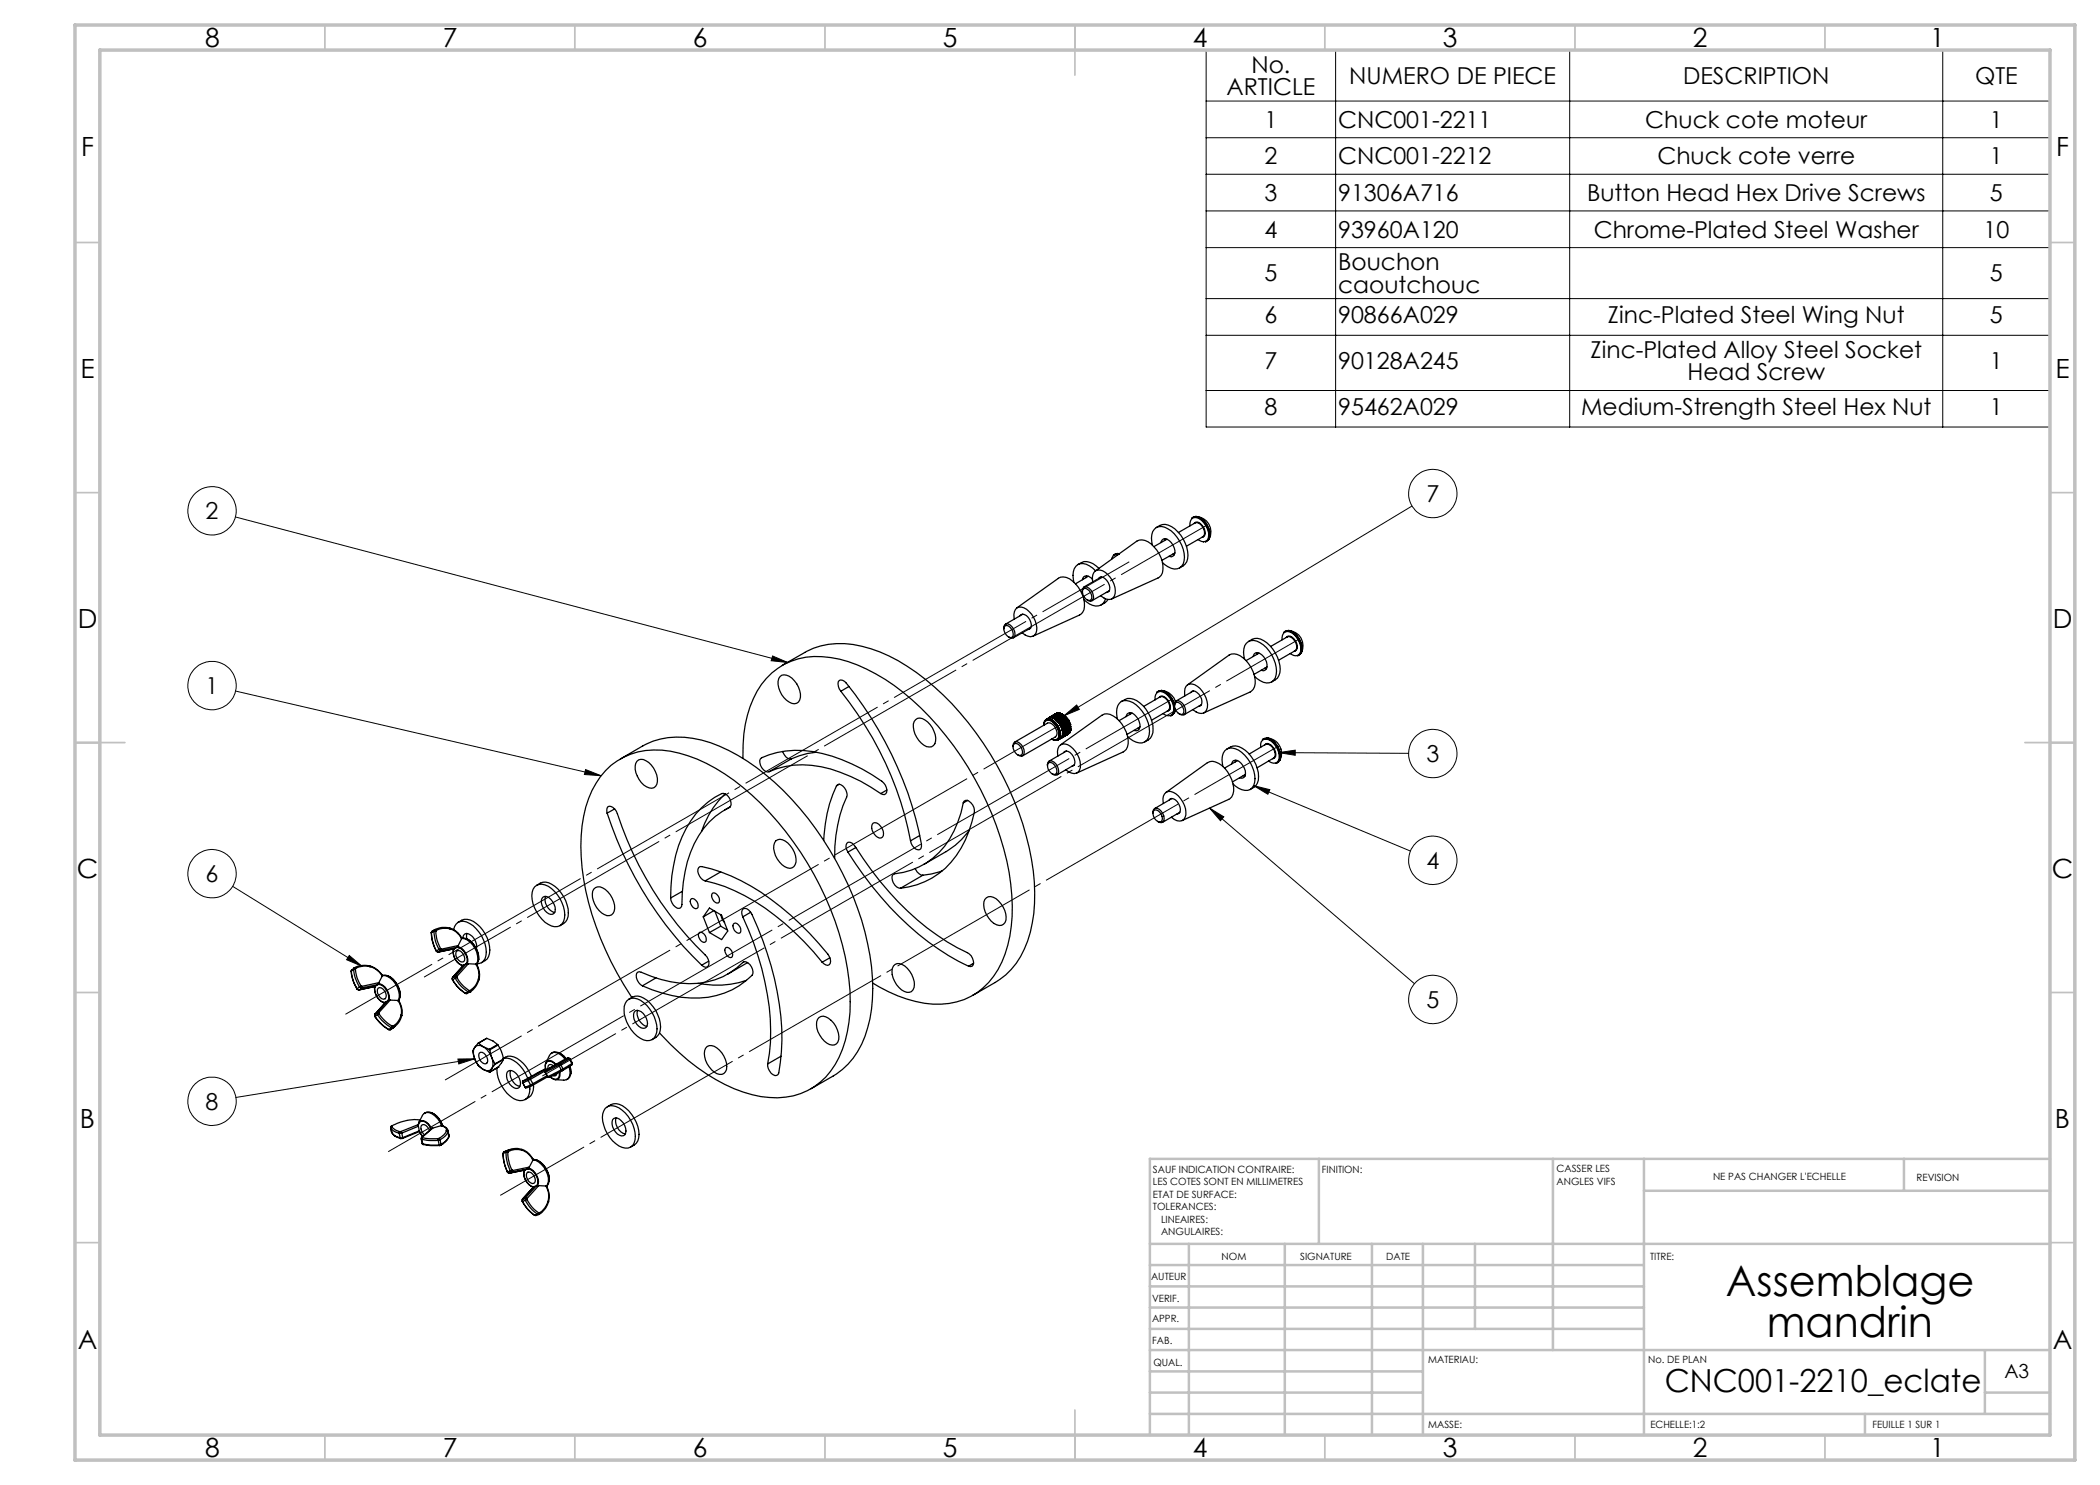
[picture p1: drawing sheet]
<svg xmlns="http://www.w3.org/2000/svg" width="420mm" height="297mm" viewBox="0 0 420 297" stroke-linecap="round" stroke-linejoin="round" font-family="sans-serif">
<g fill="none" stroke="#000" stroke-width=".25">
<path d="M215.5 112.9a2.71 2.71 0 0 1 3.8 .3l.5 .5M216.5 118.4v-.3a.69 .69 0 0 1 1-.7 2.14 2.14 0 0 1 1.1 2.5 .77 .77 0 0 1-1.2 .1M216.6 117.9a.81 .81 0 0 1 1.2 .2 1.53 1.53 0 0 1 .3 1.9 1.02 1.02 0 0 1-1.2-.6 1.54 1.54 0 0 1-.3-1.5zM216.8 119.4l-.1 .1M217.3 115.2l-.1 .3M217.7 115.2l-2.6 1.6M218.5 115.8a1.09 1.09 0 0 0-1-.6 1.09 1.09 0 0 0-1 .5v.3M218.5 116.4a1.81 1.81 0 0 1 1-2.4 3.4 3.4 0 0 1 3 2.1 3.1 3.1 0 0 1 .1 3.5 1.88 1.88 0 0 1-2.5-.5M219.1 114.2l8.3-6a2.81 2.81 0 0 1 3.4 1.2 5.2 5.2 0 0 1 1.4 5.7l-.6 .5-9.3 4.2M219.1 114.2a3.1 3.1 0 0 0-3.6-1.3 3.2 3.2 0 0 0-.7 3.5M219.7 115.7l.2-.2a1.76 1.76 0 0 1 2 1.5 .96 .96 0 0 1-.6 1.5M220.3 115.4l-3.5 2"/>
<path d="M221.1 119.8a1.95 1.95 0 0 1-3.2 1l-1.1-.9M221.6 119.9l-.7 .7-.7 .4M221.9 118.1l-3.5 2.1M223.1 110.8h.7M223.5 110.7h.4M223.6 110.9a1.01 1.01 0 0 0-1.3 1M223.8 110.8a1.2 1.2 0 0 0-1.1 .3l.3-.2h.7M230.5 109a3.1 3.1 0 0 1 .7-3.5 3.2 3.2 0 0 1 3.6 1.2 6.3 6.3 0 0 1 1.8 6.1 1.99 1.99 0 0 1-3 .5l-1.1-.8M231.2 105.5a2.66 2.66 0 0 1 3.7 .3 7.2 7.2 0 0 1 2.6 6 2.41 2.41 0 0 1-1.6 1.8M232.2 108.5a.9 .9 0 0 1 .7-.8 .9 .9 0 0 1 1 .5 2.66 2.66 0 0 1 .9 2.8 .75 .75 0 0 1-1 .3M233 107.7l-.1 .4M233.4 107.8l-2.6 1.5"/>
<path d="M234.5 110.8l.4 .1M235 110.6l-2.6 1.5M235.7 106.5l3.3-1.9a1.71 1.71 0 0 1 1.9 1.6 .93 .93 0 0 1-.3 1.1l-3.3 2M238 105.2a1.24 1.24 0 0 1 .5-1.5 1.24 1.24 0 0 1 1.5 .1 3.5 3.5 0 0 1 1.4 4.3 1.32 1.32 0 0 1-1.8-.2M238.5 103.5a1.3 1.3 0 0 1 1.6 .1 3.5 3.5 0 0 1 1.6 4.4l-.6 .4a1.73 1.73 0 0 0 .6-2.5 3.5 3.5 0 0 0-2.7-2.5l-.6 .2zM238.8 104.7a.86 .86 0 0 1 1.5 .2 1.79 1.79 0 0 1 .4 2.5l-.3 .1M238.8 103.4a2.91 2.91 0 0 1 3 2.4 2.08 2.08 0 0 1-.3 2.3M239.2 103.3a3.1 3.1 0 0 1 2.6 4.5M156 135.3a1.67 1.67 0 0 1 2.4 .3 4.6 4.6 0 0 1 1.5 4.4 1.28 1.28 0 0 1-2 .4 4.5 4.5 0 0 1-2.1-4.7zM156.5 133.1a28.8 28.8 0 0 1 7.6-3.9 19.9 19.9 0 0 1 13.7 2 52.2 52.2 0 0 1 20.3 19.7 55.7 55.7 0 0 1 8.8 27.7 23.5 23.5 0 0 1-3.7 14.1 13.5 13.5 0 0 1-4.2 3.8l-4.4 2.6M168.2 138.3a1.89 1.89 0 0 1-.3-2.2 1.16 1.16 0 0 1 1.4 .5 73.4 73.4 0 0 1 15 32.3l-.1 .8a.88 .88 0 0 1-1.4-.1l-.6-.9-.1-.5M168.2 138.3a68 68 0 0 1 13.9 29.9"/>
<path d="M169.8 137.3l-1.6 1M200.8 125.8a.74 .74 0 0 1 .2-.9 .74 .74 0 0 1 1 .1 2.04 2.04 0 0 1 .8 2.5 .84 .84 0 0 1-1.1-.1M200.8 125.4l.2-.2a1.58 1.58 0 0 1 1.6 1.9l-.1 .3a1.33 1.33 0 0 1-1.7-1.3zM202.8 123.8a1.87 1.87 0 0 1 1-2.4 3.5 3.5 0 0 1 3.2 2.8 2.84 2.84 0 0 1-.1 2.8 1.99 1.99 0 0 1-2.5-.4M203.3 121.6l8.4-5.9a2.26 2.26 0 0 1 2.8 .5 6.2 6.2 0 0 1 2.3 5.8l-.3 .5-.6 .5-9.3 4.2M204 123.2a.97 .97 0 0 1 1.6 .3 1.58 1.58 0 0 1 .2 2.4h-.2M204.6 122.8l-3.5 2M206.2 125.6l-3.5 2M231 140a1.23 1.23 0 0 1 .5-1.5 1.23 1.23 0 0 1 1.6 .2 3.6 3.6 0 0 1 1.4 4.1 1.32 1.32 0 0 1-1.9-.1M231.8 139.5l.1-.1a.86 .86 0 0 1 1.3 .2 1.89 1.89 0 0 1 .6 2.5l-.4 .1M237 139.2a1.77 1.77 0 0 1 .9-2.4 3.4 3.4 0 0 1 3 2.1 3.1 3.1 0 0 1 .2 3.5 1.88 1.88 0 0 1-2.5-.5M237.5 137l8.3-6a2.35 2.35 0 0 1 2.9 .6 6.1 6.1 0 0 1 2.2 5.8l-.3 .5-.6 .5-9.3 4.2"/>
<path d="M238.1 138.5l.2-.2a1.81 1.81 0 0 1 2 1.5 1.01 1.01 0 0 1-.6 1.5M238.7 138.2l-3.5 2M248.9 131.8a3 3 0 0 1 .8-3.5 3.2 3.2 0 0 1 3.6 1.2 6.4 6.4 0 0 1 1.8 6.1 1.95 1.95 0 0 1-3.1 .5l-1.1-.8M249.7 128.3a2.62 2.62 0 0 1 3.7 .2 7.1 7.1 0 0 1 2.6 6 2.28 2.28 0 0 1-1.6 1.9M250.6 131.3a.8 .8 0 0 1 1.3-.6 2.83 2.83 0 0 1 1.4 3.1 .75 .75 0 0 1-1.1 .3M251.5 130.5l-.1 .4M251.8 130.6l-2.6 1.5M252.9 133.6l.4 .1M253.4 133.4l-2.6 1.5M254.1 129.3l3.4-1.9a1.1 1.1 0 0 1 1.4 .7 1.61 1.61 0 0 1 .1 2l-3.3 1.9M256.4 127.9a1.23 1.23 0 0 1 .5-1.4 1.23 1.23 0 0 1 1.5 .1 3.6 3.6 0 0 1 1.5 4.2 1.26 1.26 0 0 1-1.9-.1M256.9 126.4a1.93 1.93 0 0 1 2.6 .9 3.2 3.2 0 0 1 .6 3.5l-.6 .4a1.17 1.17 0 0 0 .8-1.3 3.8 3.8 0 0 0-2.9-3.7z"/>
<path d="M257.2 127.5a.78 .78 0 0 1 1.2 0 2.16 2.16 0 0 1 .9 2.5l-.5 .2M257.7 126.1a3.1 3.1 0 0 1 2.5 4.5 3.7 3.7 0 0 0-2.5-4.5zM124.1 151.8a22.7 22.7 0 0 1 9.5-4.3 22.5 22.5 0 0 1 14 3.6 56.1 56.1 0 0 1 20.9 23.5 51.4 51.4 0 0 1 6 25.2 20.3 20.3 0 0 1-4.9 13 25.1 25.1 0 0 1-7.4 5M127.4 152.3a1.35 1.35 0 0 1 1.8-.2 4.6 4.6 0 0 1 2.2 4.7 1.27 1.27 0 0 1-2.1 .6 4.6 4.6 0 0 1-2.2-4.7zM145 158.7a18.2 18.2 0 0 0-4.7 7.6M148.6 151.7a24.5 24.5 0 0 1 3.7-14.8 13.8 13.8 0 0 1 13.8-5.4 32.7 32.7 0 0 1 16.3 8.5 62.3 62.3 0 0 1 19.7 36.8 28.4 28.4 0 0 1-2.5 17.1 13.7 13.7 0 0 1-14.7 6.8 27.9 27.9 0 0 1-10.4-4.1M153.8 154.3a1.91 1.91 0 0 1-1.9-2.2l.2-.3a17.4 17.4 0 0 1 12.4-1.1 34.5 34.5 0 0 1 12.2 5.9 1.47 1.47 0 0 1 .2 2.3l-.8-.2M153.8 154.3a18.3 18.3 0 0 1 14.3 .2 33.2 33.2 0 0 1 8 4.2M156.5 150.3l.1 .2a1.68 1.68 0 0 0 1.7 1.3M158.3 151.8l-4.5 2.5M163.3 150.5a14 14 0 0 0-5 1.3M167.3 157.2l.2-.3a1.38 1.38 0 0 1 1.7 1.1l.2 1a29.8 29.8 0 0 0-2.5 12.7"/>
<path d="M167.3 157.2a28 28 0 0 0-2.6 10.9M167.9 156.8l-.6 .4M177.4 158l-1.3 .7M183.1 143.9a1.41 1.41 0 0 1 1.9 .1 4.5 4.5 0 0 1 2 4.7 1.63 1.63 0 0 1-2.7-.1 4.4 4.4 0 0 1-1.5-4.3zM202.6 149.3a.77 .77 0 0 1 .9-.9 2.05 2.05 0 0 1 1.1 2.7 .9 .9 0 0 1-1-.1M202.7 148.9a.72 .72 0 0 1 1.2 .1 1.71 1.71 0 0 1 .4 2 1.36 1.36 0 0 1-1.7-1.3zM203 148.4l6.5-3.8a1.65 1.65 0 0 1 1.8 1.5 1.04 1.04 0 0 1-.2 1.3l-6.6 3.8M208.7 145.1a.96 .96 0 0 1 .5-1 .96 .96 0 0 1 1.1 .1 3.3 3.3 0 0 1 1.4 3.4 1 1 0 0 1-1.4 .2M209.2 143.9a1.67 1.67 0 0 1 2.1 .9 2.44 2.44 0 0 1 .4 3.1 1.18 1.18 0 0 1-1.4-.1 .99 .99 0 0 0 1.2-.1 .99 .99 0 0 0 .3-1.2 2.95 2.95 0 0 0-2.1-2.5 .87 .87 0 0 0-.9 1.1l.1-.9zM209.5 153.1v-.2a.7 .7 0 0 1 .9-.7 2.01 2.01 0 0 1 1.1 2.7 .93 .93 0 0 1-1.1-.1M209.6 152.6a1.23 1.23 0 0 1 1.7 1.2l.1 .4-.3 .6a1.55 1.55 0 0 1-1.6-1.8zM209.8 143.5h.1"/>
<path d="M210.9 143.8h.1M211 143.8h.1M211 143.9h.1M211.1 143.9h.1M211.2 144h.1M211.2 142.7l-1.9 1.2a1.8 1.8 0 0 1 2.2 1.1 2.3 2.3 0 0 1 .2 2.9l-.1 .1M211.3 142.7h.1M211.3 144.1h.1M211.4 144.1h.1M211.4 142.7h.1M211.5 144.2v.1M211.5 142.6l-1.8 1 1.7-.9"/>
<path d="M211.5 142.6l-.1 .1M211.5 142.6h.1M211.5 144.2h.1M211.5 144.3h.1M211.5 142.6h.2M211.6 142.6l-1.7 .9M211.6 142.6h.1M211.6 144.4l.1 .1M211.6 151.2a1.79 1.79 0 0 1 .9-2.4 3.4 3.4 0 0 1 3 2.1 3.3 3.3 0 0 1 .2 3.5 1.97 1.97 0 0 1-2.5-.5M211.6 144.4h.1M211.6 142.6l-1.6 .9M211.6 148l-.3 .1"/>
<path d="M211.7 144.4h.1M211.7 144.4v.1M211.7 142.6l-1.5 .9 1.6-.9M211.7 142.6h.1M211.7 144.5l.1 .1M211.7 144.5h.1M211.8 142.6v.1M211.8 144.5v.1M211.8 142.6h.1M211.8 144.6h.1M211.8 144.7l.1 .1M211.8 142.7l-1.5 .8 1.6-.8"/>
<path d="M211.8 142.7h.1M211.8 144.7h.1M211.9 144.7h.1M211.9 142.7h.1M211.9 144.7v.1M211.9 144.8l.1 .2M211.9 144.8l.1 .1M212 142.7l-1.5 .9 1.6-.9M212 144.9h.1M212 142.7h.1M212 144.9v.1M212.1 145v.1"/>
<path d="M212.1 142.7h.1M212.1 145.1h.1M212.1 149l8.3-6a1.8 1.8 0 0 1 2.2 .2 6.3 6.3 0 0 1 2.9 6.2l-.3 .5-.6 .5-9.3 4.2M212.1 147.7h.1M212.1 142.7l-1.5 .9 1.6-.8M212.2 145.2v.1M212.2 145.2h.1M212.2 142.8h.1M212.2 145.3h.1M212.2 142.7v.1M212.3 145.4v.1M212.3 142.8l-1.5 .9"/>
<path d="M212.3 145.4h.1M212.3 142.8h.1M212.3 145.6l.1 .1M212.3 142.8l.1 .1M212.3 145.6h.1M212.4 142.8l.1 .1M212.4 145.7h.1M212.4 145.8v.1M212.4 145.8h.1M212.4 142.9h.1M212.4 142.9l-1.5 .9M212.4 146l.1 .1"/>
<path d="M212.4 146h.1M212.5 142.9v.1M212.5 146.2v.1M212.5 146.2h.1M212.5 142.9h.1M212.5 142.9l-1.5 .9M212.5 146v.1M212.5 146.4h.1M212.5 146.3v.1M212.5 142.9a3.3 3.3 0 0 1 1.6 2.7M212.5 142.9l.1 .1M212.5 143h.1"/>
<path d="M212.5 146.5h.1M212.5 143l-1.5 .9M212.5 146.5v.1M212.6 143l.1 .1M212.6 143h.1M212.6 143l-1.5 .9M212.7 143l.1 .1M212.7 143l-1.6 .9M212.7 143.1h.1M212.7 150.5a.8 .8 0 0 1 1.3 0 2.26 2.26 0 0 1 .8 2.6l-.5 .2M212.7 143.1l-1.5 .9M212.8 143.1h.1"/>
<path d="M212.8 143.2l-1.6 .8M212.8 143.2h.1M212.8 143.1l.1 .1M212.8 143.1v.1M212.8 143.1l-1.6 .9M212.9 143.2h.1M212.9 143.2l-1.6 .9M212.9 143.3h.1M212.9 143.2l.1 .1M212.9 143.3l-1.5 .8M212.9 143.2l-1.5 .9M213 143.3h.1"/>
<path d="M213 143.3l-1.5 .9M213 143.4l.1 .1M213 143.4h.1M213 143.4l-1.5 .9M213 143.3v.1M213 143.4l-1.5 .8M213.1 143.4h.1M213.1 143.4v.1M213.1 143.4l-1.6 .9M213.1 143.5l-1.5 .9M213.1 143.5h.1M213.2 143.6h.1"/>
<path d="M213.2 143.5h.1M213.2 143.6l-1.5 .9M213.2 143.5l-1.6 .9M213.2 143.5v.1M213.2 143.5l.1 .1M213.2 143.5l-1.5 .9M213.3 143.6h.1M213.3 143.6l-1.6 .9M213.3 150.2l-3.5 2M213.3 143.7l.1 .1M213.3 143.7h.1M213.3 143.6l.1 .1"/>
<path d="M213.3 143.7l-1.5 .9M213.3 143.6l-1.5 .9M213.4 143.8l-1.6 .9M213.4 143.7l-1.6 .9M213.4 143.7h-.1M213.4 143.8h.1M213.4 143.9l.1 .1M213.4 143.8l.1 .1M213.4 143.9l-1.5 .9M213.4 143.8l-1.5 .9M213.5 143.9h.1M213.5 143.9h-.1"/>
<path d="M213.5 143.9v.1M213.5 143.9l-1.6 .8M213.5 144h.1M213.5 144l-1.6 .8M213.5 144.1l.1 .1M213.5 144.1l-1.5 .9M213.5 144l-1.5 .9M213.6 144h.1M213.6 144l-.1 .1M213.6 144v.1M213.6 144l-1.6 .9M213.6 146.8v.1"/>
<path d="M213.6 144.2l-1.5 .8M213.6 144.2l.1 .2M213.7 146.8h.1M213.6 144.1v.1M213.6 144.1h.1M213.6 144.1l.1 .1M213.6 144.2l-1.5 .9M213.6 144.1l-1.5 1M213.7 144.2h.1M213.7 144.2h-.1M213.7 144.2v.1M213.7 146.8l-2.1 1.2"/>
<path d="M213.7 144.4l-1.5 .8M213.7 144.2l-1.6 .9M213.8 146.7h.1M213.7 144.3v.1M213.7 144.4l.1 .1M213.7 144.4h.1M213.7 144.4l-1.5 .9M213.8 146.7l-1.5 .8M213.8 144.5h.1M213.8 144.5l-1.5 .9M213.8 144.6l.1 .1M213.8 146.6l-1.6 1.1"/>
<path d="M213.8 144.5l.1 .1M213.8 146.6v.1M213.8 144.6l-1.5 .9M213.9 146.6h-.1M213.9 144.6h-.1M213.9 144.7h.1M213.9 144.6v.1M213.9 144.7l-1.6 .9M213.9 144.6l-1.6 .8M213.9 144.6h.1M213.9 144.8v.1M213.9 146.5l-1.5 .9"/>
<path d="M213.9 146.5h.1M213.9 146.5l-.1 .1M213.9 144.8l-1.5 .9M213.9 144.8l.1 .1M213.9 144.9l-1.5 .9M213.9 144.7l-1.5 1M213.9 144.7v.1M213.9 144.8h.1M214 145v.1M214 146.3l-.1 .2M214 146.3l-1.6 1.1 1.5-.9M214 145h.1"/>
<path d="M214 144.9v.1M214 144.9h.1M214 144.9h-.1M214 145l-1.6 .9M214 145.1l-1.6 .9M214 145.1h.1M214 145.2v.1M214 146.2v.1M214 146.3l-1.6 .9M214 146.3h.1M214 145.2l-1.5 .9M214 145.3l-1.5 .9"/>
<path d="M214 145.3h.1M214 145.4v.1M214 146l-1.5 .9 1.5-.9M214 146v.1M214 146.1l-1.5 1 1.5-.9M214 145.2h.1M214 146.2h.1M214 146.1h.1M214 145.1v.1M214 146.1v.1M214 145.4l-1.5 .9M214 145.5l-1.5 .9"/>
<path d="M214 145.1l-1.5 .9M214.1 145.6v.1M214.1 145.7l-1.6 .9M214.1 145.7v.1M214.1 145.8l-1.6 1 1.6-.9M214.1 145.9l-.1 .1M214.1 145.3l-.1 .1M214.1 145.5v.1M214.1 145.4v.1M214.1 145.9h.1M214.1 145.8h.1M214.1 146h-.1"/>
<path d="M214.1 146h.1M214.1 145.3v.1M214.1 145.4h.1M214.1 145.7l-1.6 .8M214.1 145.3h.1M214.1 145.5h.1M214.1 145.8v.1M214.1 146l-.1 .1M214.1 145.6l-1.6 .8M214.1 145.3l-1.6 .9M214.1 145.4l-.1 .1M214.9 153l-3.5 2"/>
<path d="M223.5 143.8a3.2 3.2 0 0 1 .8-3.5 3.3 3.3 0 0 1 3.6 1.3 6.2 6.2 0 0 1 1.8 6 1.94 1.94 0 0 1-3.1 .6l-1.1-.9M224.3 140.3a2.71 2.71 0 0 1 3.7 .3 6.9 6.9 0 0 1 2.6 5.9 2.28 2.28 0 0 1-1.6 1.9M225.2 143.3a.92 .92 0 0 1 .7-.8 .92 .92 0 0 1 1 .4 2.71 2.71 0 0 1 1 2.9 .82 .82 0 0 1-1.1 .3M226.1 142.6l-.1 .3M226.4 142.6l-2.6 1.5M227.5 145.7h.4M228 145.4l-2.6 1.5M228.7 141.3l3.3-1.9a1.86 1.86 0 0 1 2 2l-.3 .7-3.4 1.9M233.2 158.5l8.3-6a2 2 0 0 1 2.2 .2 6.3 6.3 0 0 1 2.9 6.2l-.6 .9-9.6 4.3M234.4 159.7l-3.5 2M234.9 141l-.1-.2a3.8 3.8 0 0 0-2.5-2.7h-.5l-.4 .3a1.36 1.36 0 0 1 1.8 .2 3.8 3.8 0 0 1 1.5 4l-.6 .6 .5-.3 .3-.4M234.9 141.1v-.2a.67 .67 0 0 1 .7-.8 2.14 2.14 0 0 1 1.4 2.6 .81 .81 0 0 1-1.2 .1"/>
<path d="M235 141.7l-.1 .8M235 141.8l-.1 .7M235.1 140.6a1.26 1.26 0 0 1 1.6 1.2l.1 .4-.3 .6a1.61 1.61 0 0 1-1.4-2.2zM235.1 140.3a3.2 3.2 0 0 0-2.8-2.2 3.8 3.8 0 0 1 2.6 2.8M235.1 141.9l-.3 .7 .1-.1M240.3 140.9l-3.5 2M244.6 153.3a3.1 3.1 0 0 1 .8-3.5 3.2 3.2 0 0 1 3.6 1.3 6.2 6.2 0 0 1 1.8 6 1.94 1.94 0 0 1-3.1 .6l-1.1-.9M245.4 149.8a2.66 2.66 0 0 1 3.7 .3 6.9 6.9 0 0 1 2.6 5.9 2.39 2.39 0 0 1-1.7 1.9M246.3 152.8a.86 .86 0 0 1 .6-.8 .86 .86 0 0 1 .9 .3 3.1 3.1 0 0 1 1.3 2.8 .84 .84 0 0 1-1.2 .5M247.2 152l-.1 .4M247.5 152.1l-2.6 1.5M248.6 155.1l.4 .2"/>
<path d="M249.1 154.9l-2.6 1.5M249.8 150.8l3.3-1.9a1.89 1.89 0 0 1 1.7 2.7l-3.4 2M252.1 149.5a1.24 1.24 0 0 1 .6-1.6 1.24 1.24 0 0 1 1.5 .3 3.6 3.6 0 0 1 1.5 3.9 1.18 1.18 0 0 1-2 .1M252.5 148a1.29 1.29 0 0 1 1.9 .1 4 4 0 0 1 1.5 4l-.2 .3-.5 .2a2.05 2.05 0 0 0 .4-2.8 2.81 2.81 0 0 0-2.7-2.1zM252.9 149a.78 .78 0 0 1 1.3 0 2.06 2.06 0 0 1 .8 2.5l-.5 .3M253.4 147.6a3 3 0 0 1 2.5 4.5 3.7 3.7 0 0 0-2.5-4.5zM106.9 177.4a2.43 2.43 0 0 1 3.4 .3 7 7 0 0 1 2.6 6 1.9 1.9 0 0 1-1.2 1.6 1.9 1.9 0 0 1-2-.4 7.1 7.1 0 0 1-3.3-6.4zM107.4 177.1a2.62 2.62 0 0 1 3.6 .2 6.9 6.9 0 0 1 2.6 6 2.39 2.39 0 0 1-1.6 1.8M108.7 179.4a1.84 1.84 0 0 1 2.1 1.4 1.51 1.51 0 0 1-.3 2 2.18 2.18 0 0 1-2.1-1.7 1.39 1.39 0 0 1 .3-1.7zM109.1 179.3a2.7 2.7 0 0 0 1.8 3.2M118.7 177.8a1.53 1.53 0 0 1 2.4 .1 4.7 4.7 0 0 1 1.7 4.3 1.24 1.24 0 0 1-1.9 .7 4.7 4.7 0 0 1-2.4-4.6zM121.4 162.6a74.8 74.8 0 0 0 18.9 30.4"/>
<path d="M121.4 162.6a1.01 1.01 0 0 1 .4-1.3 1.8 1.8 0 0 1 1.7 1.4 69.7 69.7 0 0 0 17.9 28.7 1.55 1.55 0 0 1 0 2l-.3 .1-.8-.5M122.9 161.8l-1.5 .8M136.5 178.3l-2.4 1.3M138.3 179.7a1.29 1.29 0 0 1 1.1 2 1.29 1.29 0 0 1-1.1-2zM141 176.2a2.11 2.11 0 0 1-1.3-2.7l.3-.2a34.7 34.7 0 0 1 16.2 8.1 57.4 57.4 0 0 1 9.6 9.9 1.18 1.18 0 0 1-.2 1.8l-.8-.3-.4-.4M141 176.2a37 37 0 0 1 16 8.5 58.8 58.8 0 0 1 7.4 7.7M142.6 178.6a1.32 1.32 0 0 1 1.1 2 1.32 1.32 0 0 1-1.1-2zM144.1 174.4l-3.1 1.8M145.9 161.5a1.83 1.83 0 0 0-.8-2.7l-.4-.1a15.5 15.5 0 0 0-8.3 8.7 31.6 31.6 0 0 0-2.3 12.2M145.9 161.5a16.4 16.4 0 0 0-8.4 10.8 36.7 36.7 0 0 0-1.2 9l-.2 .3a1.67 1.67 0 0 1-1.9-1.5l-.1-.5M145.9 161.5h.1M146 161.4l-1.1 .6"/>
<path d="M155.2 168.2a2.12 2.12 0 0 1 2.8 .9 3.9 3.9 0 0 1 1 3.8 1.3 1.3 0 0 1-2.1 .4 4.4 4.4 0 0 1-2-4.7zM169.6 170.4a1.41 1.41 0 0 1 0-2 1.45 1.45 0 0 1 1.5 .9 57.9 57.9 0 0 0 20.4 20.2l2 1a2.26 2.26 0 0 1 1.1 2.5l-.2 .2h-.7M169.6 170.4a61.9 61.9 0 0 0 22.1 21.9l2 .9M171.2 169.5l-1.6 .9M174.7 164.6a1.91 1.91 0 0 1 2 2.1 .75 .75 0 0 1-.3 .8 .75 .75 0 0 1-.9-.1 2.08 2.08 0 0 1-.8-2.8zM183.1 173.7a1.97 1.97 0 0 0 1.5 1.3M183.9 167.1l-1.8 1.1M184.6 175l-4.5 2.7M188.5 174.2l-2.2 .6-1.7 .2M192.7 160.6a17.7 17.7 0 0 1-7.5 12 16.3 16.3 0 0 1-6.6 2.3 1.99 1.99 0 0 0 1.1 2.7l.4 .1M192.7 160.6a.68 .68 0 0 1 1.1-.4 2.35 2.35 0 0 1 1.1 2.2 19.8 19.8 0 0 1-7.1 12.3 15.9 15.9 0 0 1-7.7 3M193.5 160.1l-.8 .5"/>
<path d="M193.9 166a14.2 14.2 0 0 1-4.7 4.3l-4.5 2.6M197.3 179.6a1.77 1.77 0 0 1 2.4 .6 4.3 4.3 0 0 1 1.3 4.3 1.42 1.42 0 0 1-2.2 .2 4.4 4.4 0 0 1-1.8-4.8zM230.6 162.6a.76 .76 0 0 1 .3-.9 .76 .76 0 0 1 1 .2 1.93 1.93 0 0 1 .7 2.5 .9 .9 0 0 1-1.1-.1M230.7 162.2l.3-.2a1.59 1.59 0 0 1 1.2 2.3 1.57 1.57 0 0 1-1.5-2.1zM232.7 160.7a1.79 1.79 0 0 1 .9-2.4 4.1 4.1 0 0 1 3.6 4.1 1.42 1.42 0 0 1-.6 1.6 1.42 1.42 0 0 1-1.7-.1l-.6-.5M233.8 160.1a.77 .77 0 0 1 1.3-.1 2.3 2.3 0 0 1 .8 2.6l-.5 .2M236 162.5l-3.5 2M70.2 194.3a7.3 7.3 0 0 0 1.2 3.5M70.3 194.2a7.7 7.7 0 0 0 1.1 3.6M70.3 194.2l-.1 .1M70.4 194l-.2 .3M70.4 194l-.1 .2"/>
<path d="M70.7 193.9a7.3 7.3 0 0 0 1.2 3.5M70.7 193.9l-.4 .3M70.8 193.6l-.1 .3M70.8 193.6l-.4 .4M70.9 193.6l.2 .1M70.9 193.6h-.1M71.1 193.8l-.4 .1M71.1 193.8a6.6 6.6 0 0 0 1.1 3.4M71.1 193.7v.1M71.4 197.8l.5 .2M71.4 197.8h.1M71.9 198h.1"/>
<path d="M71.9 197.4l.5 .2M71.9 197.4l-.5 .4M72.2 197.2l-.3 .2M72.2 197.2l.2 .1M72.4 197.6l-.5 .4M72.4 197.3v.3M73.9 193.2a4.4 4.4 0 0 1 2.5 1.8M73.9 193.2a4.1 4.1 0 0 0-3 .4M73.9 193.2l.1 .2M74 193.4a4 4 0 0 0-2.9 .3M74 193.4a3.8 3.8 0 0 1 2.3 1.6M75 197.3a2.92 2.92 0 0 0 2 3.3"/>
<path d="M75 197.3a2.74 2.74 0 0 0 1.7 3.1l.4 .1M75 197.3l-3.1 .7M75.1 197.3h-.1M75.1 197.3l-3.2 .7M75.6 196.9h.1M75.6 196.9a2.58 2.58 0 0 1 2.2 2.7l-.2 .5M75.6 196.9l-3.2 .7M75.6 196.9l-.5 .4M75.6 196.7v.2M75.6 196.7a2.8 2.8 0 0 1 2.2 3.4M75.6 197.6a1.42 1.42 0 0 1 1.6 1.9l-.2 .2a1.42 1.42 0 0 1-1.5-1.8zM75.8 196.5l-.2 .2"/>
<path d="M75.8 196.5l-3.4 .8M76.3 195l.1 .2M76.4 195.2l-.6 1.3M76.4 195.2a3.3 3.3 0 0 1 3.1 2.3 3.1 3.1 0 0 1 .2 2.6M76.4 195h-.1M76.4 195l.1 .1M76.4 195.2h.1M76.5 195.1l-.1 .1M76.5 195.1a2.5 2.5 0 0 1 2.6 1.3 3.5 3.5 0 0 1 .6 3.7M77.5 195.2a4.3 4.3 0 0 1 2.5 4.2M86.3 186.6a7.6 7.6 0 0 0 .9 3.6M86.3 186.5a8.6 8.6 0 0 0 1 3.7"/>
<path d="M86.3 186.5v.1M86.4 186.2l-.1 .4M86.5 186.2l-.2 .3M86.6 186.2h-.1M86.8 186.3a7.2 7.2 0 0 0 1 3.6M86.8 186.3l-.5 .2M87 185.9l-.2 .4M87 185.9l.2 .2M87.1 185.9l-.6 .3M87.2 186.2l-.4 .1M87.2 186.2a7.1 7.1 0 0 0 .9 3.5M87.2 190.2l.5 .2"/>
<path d="M87.2 186.1v.1M87.2 190.2h.1M87.3 190.2l.4 .2M87.7 190.4h.1M87.8 189.9l.4 .2M87.8 189.9l-.5 .3M88.1 189.7l-.3 .2M88.1 189.7l.2 .1M88.2 190.1l-.5 .3M88.3 189.8l-.1 .3M90 185.6a3.7 3.7 0 0 1 2.3 2M90 185.6a4.2 4.2 0 0 0-3 .3"/>
<path d="M90 185.6v.2M90 185.8a3.4 3.4 0 0 0-2.8 .3M90 185.8a3.5 3.5 0 0 1 2.3 1.8M90.5 196a7.4 7.4 0 0 0 2.6 2.7M90.5 195.5v.5M90.5 195.9a7.6 7.6 0 0 0 2.6 2.8M90.5 195.9v.1M90.6 195.4l-.1 .5M90.6 195.4l-.1 .1M90.7 189.8a2.88 2.88 0 0 0 1.9 3.3M90.7 185.9a1.89 1.89 0 0 1 1.2-1.6 1.89 1.89 0 0 1 2 .4 6.8 6.8 0 0 1 3.3 6.4 1.83 1.83 0 0 1-1.8 1.7M90.8 189.8l-3.1 .6"/>
<path d="M90.9 189.8a2.45 2.45 0 0 0 1.8 3.3v-.1M90.9 189.8l-3.2 .6M91.1 195.6a7.6 7.6 0 0 0 2.5 2.8M91.1 195.6l-.6 .3M91.1 195.2v.4M91.1 195.2l.3 .1M91.1 195.2l-.5 .2M91.4 195.3v.2M91.4 195.5l-.3 .1M91.4 195.5a7.1 7.1 0 0 0 2.4 2.6M91.4 189.5l-3.2 .6M91.4 189.5l-.5 .3"/>
<path d="M91.4 189.4v.1M91.4 189.4a2.62 2.62 0 0 1 1.9 3.4M91.4 190.1a1.47 1.47 0 0 1 1.3 2.3 1.5 1.5 0 0 1-1.3-2.3zM91.5 189.3l-.1 .1M91.5 189.3a2.85 2.85 0 0 1 1.9 3.5M91.6 189.1l-.1 .2M91.6 184.5a2.71 2.71 0 0 1 3.7 .2 6.5 6.5 0 0 1 2.4 6.6l-.3 .5-1.1 .7M91.6 189.1l-3.3 .7M92.3 187.6v.1M92.3 187.7l-.7 1.4M92.3 187.6l.1 .1M92.3 187.6h.1"/>
<path d="M92.4 187.7a4.1 4.1 0 0 1 3.1 4.7l-.3 .4M92.4 187.6a2.74 2.74 0 0 1 2.5 1.6 3.2 3.2 0 0 1 .4 3.7M92.4 187.7h-.1M92.6 187.6a.84 .84 0 0 1 .5-.9 .84 .84 0 0 1 1 .3 2.86 2.86 0 0 1 1.2 2.8M92.7 193l-2.2 2.5M93.1 198.7h.4M93.1 198.7h.1M93.2 192.8h.1M93.2 187.7h.1M93.2 192.8l-2.1 2.4M93.2 192.8l-.5 .2M93.3 192.8h.1"/>
<path d="M93.3 187.7a4.4 4.4 0 0 1 2.4 4.3M93.4 186.7l-.1 1M93.4 192.8h.3M93.6 198.4h.4M93.6 198.4l-.5 .3M93.7 192.8h1.5M93.7 192.8l-2.3 2.5M93.8 198.1l-.2 .3M93.8 198.1h.2M94 198.1v.3M94 198.4h.1M94 198.4l-.5 .3"/>
<path d="M95.2 192.8v.2M95.2 192.8h.1M95.2 193a3.9 3.9 0 0 1 .5 2.8M95.2 192.8l.2 .1M95.4 192.9a4.1 4.1 0 0 1 .4 3.1M95.4 192.9l-.2 .1M95.7 195.8a3.7 3.7 0 0 1-1.7 2.3M95.7 195.8l.1 .2M95.8 196a4.2 4.2 0 0 1-1.8 2.4M125.8 199.8a2.66 2.66 0 0 1 3.7 .3 7.2 7.2 0 0 1 2.5 6 2.41 2.41 0 0 1-1.6 1.8M126.4 199.5a60.4 60.4 0 0 1-10-25.9 28.8 28.8 0 0 1 2-15.5 13.9 13.9 0 0 1 15.7-7.9 33.2 33.2 0 0 1 16.3 8.8 61.9 61.9 0 0 1 19.4 37 28.8 28.8 0 0 1-2 15.5 13.9 13.9 0 0 1-15.6 7.8 35.5 35.5 0 0 1-18.1-10.4l-2.2-2.3M131.2 195.6l-2.7 1.6"/>
<path d="M139.9 186.5a1.29 1.29 0 0 1 1.1 1.9 1.29 1.29 0 0 1-1.1-1.9zM140.7 183.4l1.2-1.8 2.4 1.5 1.3 3.1-1.3 1.7-2.4-1.4M140.7 183.4l1.2 3.1M141.7 192.2l-1.4 .8M142.8 182.1l-2.1 1.3M143 182.2l1.1 3M144.1 185.2l1.4 .8M144.1 185.2l-2.2 1.3M144.2 182.9v.1a2.29 2.29 0 0 0 .7 1.5M145.2 189.5a1.32 1.32 0 0 1 1.1 2 1.32 1.32 0 0 1-1.1-2zM146.6 184.9l.2-.2a1.29 1.29 0 0 1 1.2 1.9 1.36 1.36 0 0 1-1.4-1.7zM148.6 192.5a1 1 0 0 1 1.4 .4 1.99 1.99 0 0 1 .4 2.2 16.7 16.7 0 0 1-16 4l-3.9-1.1-2-.8"/>
<path d="M148.6 192.5a15.3 15.3 0 0 1-14.5 3.9l-1.9-.5-4.4-1.6a.82 .82 0 0 0-.5 1.2 2.43 2.43 0 0 0 1.2 1.7M148.6 183.4a1.08 1.08 0 0 1 .4-1.7 1.93 1.93 0 0 1 1.4 1.2 60.3 60.3 0 0 1 6 25.1 30.2 30.2 0 0 1-.8 6.9 .91 .91 0 0 1-1.4-.2 2.54 2.54 0 0 1-.7-1.9M148.6 183.4a55.1 55.1 0 0 1 5.5 25.1l-.6 4.3M148.8 192.4l-.2 .1M149.3 196.1a18.6 18.6 0 0 1-9.7 .6M149.5 192.5l-3.9 2.3M150.1 182.5l-1.5 .9M166 191.6l-1.6 .8M178.7 193.2a1.27 1.27 0 0 1 1.7-.3 4.7 4.7 0 0 1 2.4 4.6 1.23 1.23 0 0 1-1.9 .8 4.7 4.7 0 0 1-2.4-4.6zM194.7 192.6l-1 .6M75 203.3a8 8 0 0 0 2.7 2.6M75 202.8v.5"/>
<path d="M75 203.3a8.1 8.1 0 0 0 2.8 2.6M75 202.8l-.1 .3 .1 .2M75 203.3h.1M75 202.8h.1M75.5 202.9a8.1 8.1 0 0 0 2.7 2.6M75.5 202.5v.4M75.5 202.5h.3M75.5 202.9l-.5 .4M75.5 202.5l-.5 .3M75.8 202.7a8 8 0 0 0 2.7 2.5M75.8 202.7l-.3 .2M75.8 202.5v.2"/>
<path d="M77 200.6h.1M77.6 200.1l-.5 .3-2.1 2.4M77.6 200.1l-2.1 2.4M77.6 200.1h.2M77.6 200.1h.1M77.7 205.9h.4M77.7 205.9h.1M77.8 205.9h.3M78 200l1.6 .1M78 200l-.2 .1M78 200l-2.2 2.5M78.2 205.5h.4"/>
<path d="M78.2 205.5l-.4 .4M78.5 205.2l-.3 .3M78.5 205.2h.1M78.6 205.2v.3M78.6 205.5l-.5 .4M79 205.2l-.9 .7M79.6 200.1l.1 .1M79.6 200.1h.1M79.7 200.2a3.7 3.7 0 0 1 .5 2.8M79.7 200.1l.1 .1M79.8 200.2a4.1 4.1 0 0 1 .6 2.9M79.8 200.2h-.1"/>
<path d="M80.2 203a3.7 3.7 0 0 1-1.6 2.2M80.2 203l.2 .1M80.3 203.2a3.5 3.5 0 0 1-1.7 2.3M80.4 203.1l-.1 .1M94.9 211.8a4.3 4.3 0 0 0 1.7 2.1M94.9 209.5a2.65 2.65 0 0 0 0 2.3M94.9 209.5l-.4 .7 .4 1.6M94.9 211.8l.8 1.4 .9 .7M95.6 208.6l-.7 .9M95.6 208.6h.1M95.7 208.6l.9 .7M95.8 210.6a.79 .79 0 0 1 1.3 .4 1.28 1.28 0 0 1 .1 1.8 1.57 1.57 0 0 1-1.4-2.2z"/>
<path d="M96.6 209.3a4.3 4.3 0 0 1 1.7 2.2M96.6 209.3a1.2 1.2 0 0 0-1.7 .2M96.6 213.9l1.4 .5M96.6 209.3l1.3 .6M97.4 207.7l1.2 .5 .9 .7M97.4 207.7l-1.8 .9M97.4 207.7l-1.7 .9M97.9 209.9l.1 .1M98 210l.3 1.5M98.3 211.5l.7 1.3M98.3 211.5a2.43 2.43 0 0 1 0 2.2M98.3 213.7a1.25 1.25 0 0 1-1.7 .2"/>
<path d="M98.3 213.7l-.3 .7M99 212.8v.1M99 212.9l-.7 .8M99.4 213.6a7 7 0 0 0 3.9 6.4 1.92 1.92 0 0 0 2-.3 1.92 1.92 0 0 0 .7-1.9v-.4M99.5 208.9l.1 .1M99.5 208.9l-1.6 1M99.6 209l.7 1.2 .4 1.6M99.6 213.5h.1M99.6 213.5l-1.7 .9M99.6 209l-1.6 1M100.6 211.7a3.2 3.2 0 0 1 3.4 1.4l1 1.5 .6 1M100.6 211.7a2.62 2.62 0 0 1 3.4 .4 7.4 7.4 0 0 1 2.3 3.2"/>
<path d="M100.7 211.9l-1.1 1.6M100.7 211.8v.1M100.7 211.8l-1.7 1M100.7 211.9l-1.7 1M101.7 214.2a1.89 1.89 0 0 1 2.2 1.4 1.51 1.51 0 0 1-.3 2.1 2.36 2.36 0 0 1-2.3-2.4l.1-.8zM102.1 214.1a2.69 2.69 0 0 0 1.9 3.2M104.5 216.5h.1M104.5 216.5l.5 .9M104.6 216.2l-.1 .3M105 217.4l.1 .2M105 217.4h.1M105.6 216.1l-1.1 .4"/>
<path d="M105.6 216.1l.5 .9M105.7 215.8l-1.1 .4M105.7 215.8l-.1 .3M105.9 215.6l.2 .3M105.9 215.6l-.2 .2M106.1 215.9l-.5 .2M106.1 215.9l.5 .8M106.1 217l-1.1 .4M106.1 217l.3 .1M106.4 217.1l-1.1 .5-.3-.2M106.6 216.7l-.5 .3M106.6 216.7v.3"/>
<path d="M106.6 217l-.2 .1M106.7 217a2.6 2.6 0 0 1-1.7 2.9M109 214.5h.1M109 214.5l.5 .9M109 214.2l-2.9 1.7M109.1 214.5l.5 .8M109.1 214.1h.1M109.1 213.8l-3.2 1.8M109.1 214.1l-.1 .4M109.1 214.1v.4M109.1 213.7l-4.5 2.5M109.2 212.5l-.2 .6 .2 .9a1.16 1.16 0 0 1 .7-1.8l.4 .1 .8 .6"/>
<path d="M109.4 215.2l-2.8 1.5M109.5 215.4l.4 .1M109.5 215.4l-2.9 1.6M109.6 215.3l.3 .2M109.6 215.3l-.1 .1M110.2 210.7a1.81 1.81 0 0 1 2.5 .5l.5 .6M110.7 213.2a.66 .66 0 0 0-1.1-.1v.7M110.9 215.9h.2M111.4 214.7l-.3 .5-.5-.1M111.4 212.8l-2.3 1.3M111.7 210.5l1.1 .7 .4 .5M111.7 212.8l-2.6 1.3"/>
<path d="M111.7 212.8l.1 .3M111.8 213.1l-2.7 1.4M111.8 213.1l.5 .9M111.8 214.5a.98 .98 0 0 1-.3 1.2 .98 .98 0 0 1-1.3-.2l-.2-.1 .9 .5M111.9 212.7l-.2 .1M111.9 212.7l.2 .2M112 214.4a1.01 1.01 0 0 1-.9 1.5M112.1 212.9l-.3 .2M112.1 212.9l.5 .9M112.3 214l-2.7 1.3M112.3 214l.2 .1M112.5 214.1l-2.6 1.4"/>
<path d="M112.6 214.1h-.1M112.6 213.8l-.3 .2M112.6 213.8v.3M113 211.8l-3.9 2.3M113 211.8h.1M113 211.9a2.64 2.64 0 0 0-2.6-1.3l-.5 .5-.7 1.4v-.1a1.03 1.03 0 0 1 1.6 .1l.4 .4M113 211.8v.1M113.5 211.7l.1-.1-.6 .2M113.5 211.7l-1.6 1M113.5 211.7l.4 .1M113.8 213.4a2.15 2.15 0 0 1-.5 2.5l-.4 .1-1.8-.1M113.9 211.8l-1.8 1.1"/>
<path d="M113.9 211.8l.1-.1 .5 .9-.1 .1M113.9 211.8l.5 .9M114 211.7l-.2-.1-.8 .2M114 213.3a1.95 1.95 0 0 1-.7 2.6M114 213.2l.2 1.6M114.4 212.7l-1.8 1.1M114.4 212.7l-.1 .3-1.7 1.1M114.4 212.6l.1 .3-.2 .1M125.3 200.2a2.38 2.38 0 0 1 3.4 .3 6.9 6.9 0 0 1 2.6 6 1.93 1.93 0 0 1-1.2 1.6 1.93 1.93 0 0 1-2-.4 7.1 7.1 0 0 1-3.3-6.4zM127.1 202.2a1.89 1.89 0 0 1 2.2 1.4 1.51 1.51 0 0 1-.3 2 2.28 2.28 0 0 1-2.3-2.3l.1-.8zM127.5 202.1a2.7 2.7 0 0 0 1.9 3.2M141.4 209.3a1.95 1.95 0 0 1 2.5 .7 4.7 4.7 0 0 1 1.4 3.9 1.41 1.41 0 0 1-1.1 1 1.41 1.41 0 0 1-1.4-.5 4.3 4.3 0 0 1-1.7-4.7z"/>
<path d="M156.2 211.2l-2.7 1.6M163.8 203.5a1.48 1.48 0 0 1 1.9 .2 4.4 4.4 0 0 1 1.9 4.7 1.37 1.37 0 0 1-2.2 .2 4.3 4.3 0 0 1-1.9-4.7zM78.1 225.5a2.37 2.37 0 0 0 1.7 1.2M78.1 225.5h.1M78.1 225.5l.2 .9M78.3 226.4l.7 .8 1.2 .5M78.3 226.4a2.35 2.35 0 0 0 1.7 1.2M78.3 226.4h.1M78.4 225.2a2.32 2.32 0 0 0 1.6 1.1M78.4 225.2l-.3 .3M78.4 225.2h.1M79.8 226.7l.2 .9"/>
<path d="M80 226.3l-.2 .4M80 227.6a.27 .27 0 0 0 .3 .2 .27 .27 0 0 0 .2-.1M80.2 226.3l.2 .3M80.2 226.3h-.2M80.4 226.6l-.6 .1M80.4 226.6l.1 .9M80.5 227.5l-.5 .1M80.5 227.5v.2M83.6 225.2h.1M83.6 225.2a.88 .88 0 0 1 .5-.9 .88 .88 0 0 1 1.1 .2l.4 .3 .7 1M83.7 225.2l.2 1M83.7 225.2l-3.3 1.4"/>
<path d="M83.7 224.9l-3.5 1.4M83.8 224.5l.7-1.4a1.24 1.24 0 0 1 1.9-.3 4.4 4.4 0 0 1 1.9 2.3M83.8 224.5a.93 .93 0 0 1 1.4-.1l.8 .8 .3 .5M83.8 224.5l-.2 .7M83.9 226.2l.7 1.1-.8-1.1M83.9 226.2l-3.4 1.3M83.9 226.3l-3.4 1.4M84 224a9.2 9.2 0 0 0-5.6 1.2M84.2 227.8l.1 .1M84.2 227.8l.2 .9M84.3 227.5l-.1 .3M84.3 227.9l1.6 .2h1.7"/>
<path d="M84.3 227.9l.3 .9M84.4 228.7l.3 .2M84.4 228.7l.2 .1M84.5 227.4v.1M84.5 227.4l-.2 .1M84.5 227.5l1.4 .2h1.7M84.5 227.5l-.2 .4M84.6 228.8a8.9 8.9 0 0 0 3.2 .2M84.6 228.8v.1M84.6 228.9l1.6 .2h1.7M84.8 222.7a1.77 1.77 0 0 1 2.5 .5l.9 1.2 .3 .8M85.9 226.1a1.61 1.61 0 0 0-1.4-1.2 .92 .92 0 0 0-.2 1.4l.6 .7"/>
<path d="M86.3 222.5a3.9 3.9 0 0 1 2.3 2.7M86.3 225.7l-2 1.8M86.5 225.6l-.2 .1M86.5 225.6l-2 1.8M87.6 227.7v.4M87.6 228.1l.2 .9M87.8 227.7h-.2M87.8 227.7l.2 .3M87.8 229l.1 .1 .3-.1M88 228l-.4 .1M88 228l.2 .9M88.2 228.9l-.4 .1"/>
<path d="M88.2 228.9v.1M88.2 225.1l-1.7 .5M88.2 225.1h.2M88.2 225.1l.1 .1M88.3 225.2a.88 .88 0 0 1 1 1M88.4 225.1l.6 .3 .5 .4M88.4 225.1l-.1 .1M89.3 226.2a2.73 2.73 0 0 1-1.5 1.5M89.3 226.2l.3 .2M89.5 225.9l.1 .2M89.6 226.4a2.91 2.91 0 0 1-1.6 1.6M89.6 226.1v.3"/>
<path d="M89.6 226.1l.1 1.2M89.6 226.4l.1 .9M89.7 227.4a3.4 3.4 0 0 1-1.5 1.7v-.1M89.7 227v.4M89.7 227.3a2.91 2.91 0 0 1-1.5 1.6M89.7 227.3v.1M100.6 230.7a8.5 8.5 0 0 0 .9 3.7M100.6 230.7a7.8 7.8 0 0 0 .9 3.7M100.6 230.7h.1M100.8 230.4l-.2 .3M101.2 230.5a8.4 8.4 0 0 0 .9 3.7M101.2 230.5h.4"/>
<path d="M101.2 230.5l-.6 .2M101.4 230.1l-.2 .4M101.4 230.1l.2 .2M101.4 230.1l-.6 .3M101.5 234.4l.4 .2M101.5 234.4h.1M101.6 230.5a8.1 8.1 0 0 0 .8 3.5M101.6 230.3v.2M101.9 229.9l-1.1 .5M101.9 234.6h.1M102.1 234.2l.4 .2M102.1 234.2l-.6 .2"/>
<path d="M102.4 234l-.3 .2M102.4 234l.2 .1M102.5 234.4l-.6 .2M102.6 234.1l-.1 .3M104.3 229.9a3.8 3.8 0 0 0-2.9 .2M104.4 230v-.1a3.7 3.7 0 0 1 2.2 1.9M104.4 230a3.5 3.5 0 0 0-2.8 .3M104.4 230a3.6 3.6 0 0 1 2.1 1.9M104.5 239.8v.5M104.5 239.8h.1M104.9 234a2.81 2.81 0 0 0 1.7 3.4M105 234a2.65 2.65 0 0 0 1.7 3.4l.1-.1"/>
<path d="M105 234l-3.1 .6M105.1 239.6v.5M105.1 239.6l.3 .1M105.1 239.6l-.6 .2M105.4 239.9l-.3 .2M105.4 239.9a6.9 6.9 0 0 0 2.3 2.7M105.4 234.6l.2-.2a1.59 1.59 0 0 1 1.4 2.1l-.2 .2a1.51 1.51 0 0 1-1.4-2.1zM105.4 239.7v.2M105.6 233.8l-3.1 .6M105.6 233.8l-.6 .2M105.6 233.7v.1M105.6 233.7a2.65 2.65 0 0 1 1.8 3.4"/>
<path d="M105.7 233.6l-.1 .1M105.7 233.6a2.86 2.86 0 0 1 1.8 3.5M105.8 233.4l-.1 .2M105.8 233.4l-3.2 .7M106.5 231.9l.1 .2M106.6 232.1l-.8 1.3M106.6 232a4.1 4.1 0 0 1 2.9 4.8l-.2 .4M106.6 231.8v.2M106.6 231.9a4 4 0 0 1 3.1 4.9l-.4 .4M106.6 231.8l-.1 .1M106.6 232v.1M106.8 237.3l-2.3 2.5"/>
<path d="M107.3 237.1h.1M107.3 237.1l-2.2 2.5M107.3 237.1l-.5 .2M107.4 237.1h.1M107.4 232a4.3 4.3 0 0 1 2.4 4.3M107.5 237.1h.2M107.7 237.1l1.5 .1M107.7 237.1l-2.3 2.6M109.2 237.2l.1 .2M109.2 237.2h.1M109.3 237.4a4.2 4.2 0 0 1 .3 2.9M109.3 237.2h.1"/>
<path d="M109.3 237.2l.1 .1M109.4 237.3a4.3 4.3 0 0 1 .3 3.1M109.4 237.3l-.1 .1M121 221.7a2.43 2.43 0 0 1 3.4 .3 6.5 6.5 0 0 1 2.4 6.6 1.92 1.92 0 0 1-3 .6 7.1 7.1 0 0 1-3.3-6.4zM121.5 221.4a2.62 2.62 0 0 1 3.6 .2 6.9 6.9 0 0 1 2.6 6 2.28 2.28 0 0 1-1.6 1.8M122.8 223.7a1.89 1.89 0 0 1 2.2 1.4 1.51 1.51 0 0 1-.3 2.1 2.17 2.17 0 0 1-2.2-1.8 1.5 1.5 0 0 1 .3-1.7zM123.2 223.6a2.64 2.64 0 0 0 1.9 3.2M104.5 240.3a7.6 7.6 0 0 0 2.4 2.8M104.5 240.3h.1M104.5 240.3a7 7 0 0 0 2.4 2.8M105.1 240.1a7.8 7.8 0 0 0 2.4 2.7M105.1 240.1l-.6 .2"/>
<path d="M106.9 243.1h.4M106.9 243.1h.1M107.5 242.8l.3 .1M107.5 242.8l-.6 .3M107.7 242.6l-.2 .2M107.7 242.6h.1M107.8 242.9l-.9 .2M107.8 242.6v.2M107.8 242.8v.1M109.6 240.3a3.8 3.8 0 0 1-1.8 2.3M109.6 240.3l.1 .1M109.7 240.4a4 4 0 0 1-1.9 2.4"/>
</g>
<g fill="none" stroke="#000" stroke-width=".2">
<path d="M241.2 10h168.8v75.4h-168.8zM267.1 10v75.4M313.9 10v75.4M388.5 10v75.4M241.2 20.2h168.8M241.2 27.5h168.8M241.2 34.9h168.8M241.2 42.2h168.8M241.2 49.5h168.8M241.2 59.7h168.8M241.2 67.1h168.8M241.2 78.1h168.8"/>
<path d="M47.1 103.4l110.5 29.1M282.4 101.2l-69.6 42M47.1 138.2l73.1 16.9M154.5 131.2l3.1 1.3-3.4-.4zM117.1 153.9l3.1 1.2-3.3-.2zM212.8 143.2l2.5-2.2 .6 .9zM250.7 157.1l31.4 13.1M250.7 157.1l3.3 .8-.4 1zM255.8 150.5l3.2-.5v1.1zM255.8 150.5l25.9 .2M46.5 177.3l25.9 15.9M241.9 161.6l41 35.1"/>
<path d="M241.9 161.6l2.9 1.8-.7 .7zM69.8 191.1l2.6 2.1-3.1-1.3zM91.6 211.8h3.3l-3.1 1zM94.9 211.8l-47.7 7.7"/>
<circle cx="286.6" cy="98.7" r="4.8"/>
<circle cx="42.4" cy="102.2" r="4.8"/>
<circle cx="42.4" cy="137.1" r="4.8"/>
<circle cx="286.6" cy="150.7" r="4.8"/>
<circle cx="42.4" cy="174.7" r="4.8"/>
<circle cx="286.6" cy="172.1" r="4.8"/>
<circle cx="286.6" cy="199.9" r="4.8"/>
<circle cx="42.4" cy="220.3" r="4.8"/>
</g>
<path d="M225.8 112.4l-156.7 90.5M241.6 104.9l-156.8 90.5" fill="none" stroke="#000" stroke-width=".2" stroke-dasharray="30.5 1.3 1.3 1.3" stroke-dashoffset="10.5" stroke-linecap="butt"/>
<path d="M212 145l-123 71" fill="none" stroke="#000" stroke-width=".2" stroke-dasharray="30.5 1.3 1.3 1.3" stroke-dashoffset="12.8" stroke-linecap="butt"/>
<path d="M234.6 139.7l-157 90.6" fill="none" stroke="#000" stroke-width=".2" stroke-dasharray="30.5 1.3 1.3 1.3" stroke-dashoffset="10.4" stroke-linecap="butt"/>
<path d="M260 127.7l-151.5 87.5" fill="none" stroke="#000" stroke-width=".2" stroke-dasharray="30.5 1.3 1.3 1.3" stroke-dashoffset="13.5" stroke-linecap="butt"/>
<path d="M255.7 149.2l-155.6 89.9" fill="none" stroke="#000" stroke-width=".2" stroke-dasharray="30.5 1.3 1.3 1.3" stroke-dashoffset="11.1" stroke-linecap="butt"/>
<g fill="none" stroke="#c0c0c0" stroke-width=".35">
<path d="M65 5v5M115 5v5M165 5v5M215 5v10M265 5v5M315 5v5M365 5v5M15 48.5h5M410 48.5h5M15 98.5h5M410 98.5h5M15 148.5h10"/>
<path d="M405 148.5h10M15 198.5h5M410 198.5h5M15 248.5h5M410 248.5h5M65 287v5M115 287v5M165 287v5M215 282v10M265 287v5M315 287v5M365 287v5"/>
</g>
<g fill="none" stroke="#c0c0c0" stroke-width=".5">
<path d="M263.8 231.8v17M310.6 231.8v38.2M328.8 231.8v55.2M328.8 238.2h81.2M380.8 231.8v6.4M410 231.8h-180v55.2M230 248.8h180M230 257.3h98.8M230 253h98.8M237.8 248.8v38.2M257 248.8v38.2M274.4 248.8v38.2"/>
<path d="M284.6 248.8v38.2M295 248.8v17M230 265.8h98.8M230 261.5h98.8M230 278.5h54.6M230 274.3h54.6M230 270h180M397 278.5h13M397 270v12.8M230 282.8h180M373 282.8v4.2"/>
</g>
<path d="M15 5h400v287h-400zM20 10h390v277h-390z" fill="none" stroke="#c0c0c0" stroke-width=".7"/>
<path d="M117.1 153.9l3.1 1.2-3.3-.2zM154.5 131.2l3.1 1.3-3.4-.4zM255.8 150.5l3.2-.5v1.1zM250.7 157.1l3.3 .8-.4 1zM241.9 161.6l2.9 1.8-.7 .7zM69.8 191.1l2.6 2.1-3.1-1.3zM91.6 211.8h3.3l-3.1 1zM212.8 143.2l2.5-2.2 .6 .9z" fill="#000"/>
<g font-size="8.5">
<text x="345.2" y="259.3">Assemblage</text>
<text x="353.4" y="267.4">mandrin</text>
</g>
<text font-size="6.3" x="332.9" y="278.4">CNC001-2210_eclate</text>
<g font-size="5.3">
<text x="41" y="9.5">8</text>
<text x="88.5" y="9.5">7</text>
<text x="138.5" y="9.5">6</text>
<text x="188.5" y="9.5">5</text>
<text x="238.5" y="9.5">4</text>
<text x="288.5" y="9.5">3</text>
<text x="338.5" y="9.5">2</text>
<text x="386" y="9.5">1</text>
<text x="16.2" y="31.3">F</text>
<text x="411.2" y="31.3">F</text>
<text x="16.1" y="75.5">E</text>
<text x="411.1" y="75.5">E</text>
<text x="15.5" y="125.5">D</text>
<text x="410.5" y="125.5">D</text>
<text x="15.4" y="175.5">C</text>
<text x="410.4" y="175.5">C</text>
<text x="16" y="225.5">B</text>
<text x="411" y="225.5">B</text>
<text x="15.5" y="269.8">A</text>
<text x="410.5" y="269.8">A</text>
<text x="41" y="291.5">8</text>
<text x="88.5" y="291.5">7</text>
<text x="138.5" y="291.5">6</text>
<text x="188.5" y="291.5">5</text>
<text x="238.5" y="291.5">4</text>
<text x="288.5" y="291.5">3</text>
<text x="338.5" y="291.5">2</text>
<text x="386" y="291.5">1</text>
</g>
<g font-size="4.7">
<text x="250.3" y="14.5">No.</text>
<text x="269.9" y="16.8">NUMERO DE PIECE</text>
<text x="336.6" y="16.8">DESCRIPTION</text>
<text x="395" y="16.8">QTE</text>
<text x="245.3" y="19">ARTICLE</text>
<text x="252.9" y="25.5">1</text>
<text x="267.6" y="25.5">CNC001-2211</text>
<text x="329.1" y="25.5">Chuck cote moteur</text>
<text x="398" y="25.5">1</text>
<text x="252.9" y="32.9">2</text>
<text x="267.6" y="32.9">CNC001-2212</text>
<text x="331.5" y="32.9">Chuck cote verre</text>
<text x="398" y="32.9">1</text>
<text x="252.9" y="40.2">3</text>
<text x="267.6" y="40.2">91306A716</text>
<text x="317.4" y="40.2">Button Head Hex Drive Screws</text>
<text x="398" y="40.2">5</text>
<text x="252.9" y="47.5">4</text>
<text x="267.6" y="47.5">93960A120</text>
<text x="318.8" y="47.5">Chrome-Plated Steel Washer</text>
<text x="396.7" y="47.5">10</text>
<text x="252.9" y="56.3">5</text>
<text x="267.6" y="54">Bouchon</text>
<text x="267.6" y="58.5">caoutchouc</text>
<text x="398" y="56.3">5</text>
<text x="252.9" y="64.6">6</text>
<text x="267.6" y="64.6">90866A029</text>
<text x="321.6" y="64.6">Zinc-Plated Steel Wing Nut</text>
<text x="398" y="64.6">5</text>
<text x="318.1" y="71.5">Zinc-Plated Alloy Steel Socket</text>
<text x="252.9" y="73.8">7</text>
<text x="267.6" y="73.8">90128A245</text>
<text x="337.5" y="76.1">Head Screw</text>
<text x="398" y="73.8">1</text>
<text x="252.9" y="83">8</text>
<text x="267.6" y="83">95462A029</text>
<text x="316.2" y="83">Medium-Strength Steel Hex Nut</text>
<text x="398" y="83">1</text>
<text x="285.3" y="100.4">7</text>
<text x="41.1" y="103.9">2</text>
<text x="41.1" y="138.8">1</text>
<text x="285.3" y="152.4">3</text>
<text x="285.3" y="173.7">4</text>
<text x="41.1" y="176.4">6</text>
<text x="285.3" y="201.6">5</text>
<text x="41.1" y="221.9">8</text>
</g>
<text font-size="3.9" x="400.9" y="275.5">A3</text>
<g font-size="2">
<text x="230.6" y="234.6">SAUF INDICATION CONTRAIRE:</text>
<text x="230.6" y="237.1">LES COTES SONT EN MILLIMETRES</text>
<text x="230.6" y="239.6">ETAT DE SURFACE:</text>
<text x="264.4" y="234.6">FINITION:</text>
<text x="311.3" y="234.5">CASSER LES</text>
<text x="311.3" y="237">ANGLES VIFS</text>
<text x="342.6" y="236">NE PAS CHANGER L'ECHELLE</text>
<text x="383.3" y="236.2">REVISION</text>
<text x="230.6" y="242.1">TOLERANCES:</text>
<text x="232.2" y="244.6">LINEAIRES:</text>
<text x="232.2" y="247.1">ANGULAIRES:</text>
<text x="244.3" y="252">NOM</text>
<text x="260" y="251.9">SIGNATURE</text>
<text x="277.2" y="251.9">DATE</text>
<text x="330" y="251.9">TITRE:</text>
<text x="230.2" y="256.1">AUTEUR</text>
<text x="230.4" y="260.3">VERIF.</text>
<text x="230.4" y="264.4">APPR.</text>
<text x="230.5" y="268.8">FAB.</text>
<text x="230.7" y="273.1">QUAL.</text>
<text x="285.7" y="272.5">MATERIAU:</text>
<text x="329.6" y="272.5">No. DE PLAN</text>
<text x="285.6" y="285.5">MASSE:</text>
<text x="330.1" y="285.6">ECHELLE:1:2</text>
<text x="374.5" y="285.6">FEUILLE 1 SUR 1</text>
</g>
</svg>
